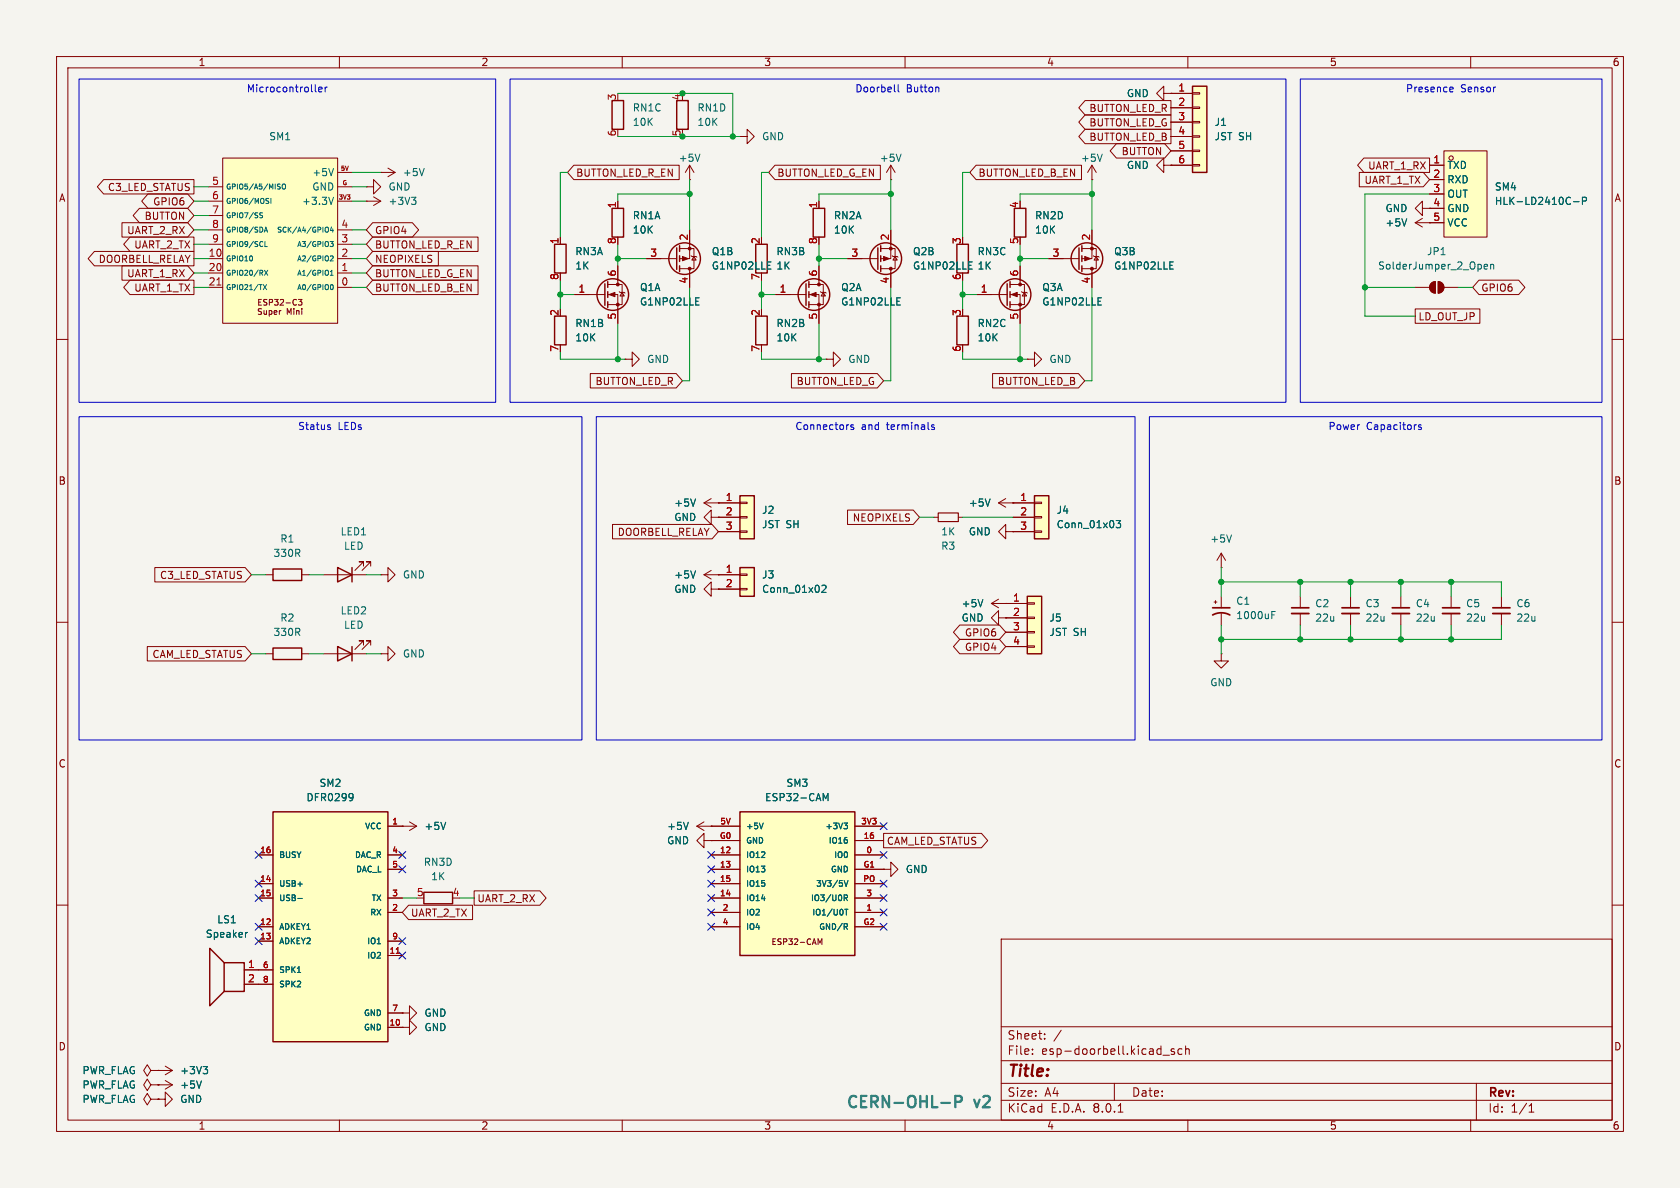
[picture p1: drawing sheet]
<svg xmlns="http://www.w3.org/2000/svg" width="297mm" height="210mm" viewBox="0 0 297 210" stroke-linecap="round" stroke-linejoin="round" font-family="sans-serif">
<path d="M0 0h297v210h-297z" fill="#f5f4ef" stroke="#f5f4ef" stroke-width=".18"/>
<g fill="none" stroke="#840000" stroke-width=".18">
<path d="M10 10h277v190h-277zM12 12h273v186h-273zM60 10v2M110 10v2M160 10v2M210 10v2M260 10v2M109.2 35.6v1.2M121.9 31.8h.1M121.9 29.2l-.7 1.3M121.9 29.2v2.6M121.9 29.2l.8 1.3"/>
<path d="M144.8 35.6v1.2M10 60h2M137.2 52.1h5.3M143 52.1h1.8v5.1M143 50.3h2.5v3.5h-2.5M144.8 47v3.3M145 51.6l.2 .1h.7l.1 .1M145.5 51.7l.4 .6h-.7zM149.9 45.7h5.3M155.7 43.9h2.5v3.6h-2.5M157.5 40.6v5.1h-1.8M157.5 47.5v3.3"/>
<path d="M157.7 45.2l.2 .1h.7l.1 .2M158.2 45.3l.4 .7h-.7zM285 60h2M146 63.5h1.3v-1.3l1.3 1.3-1.3 1.3v-1.3M146 63.5h.1M125.7 91.4v-1.2l-1.2 1.2 1.2 1.3v-1.3h1.3M127 91.4h.1M10 110h2M47 115.6h1.3M47 101.6h1.3M53.3 115.6h1.3M53.3 101.6h1.3"/>
<path d="M57.1 115.6h7.7M57.1 101.6h7.7M64.3 114v-.7h-.8h.8l-1.6 1.5M64.3 100.1v-.8h-.8h.8l-1.6 1.5M65.5 114v-.7h-.7h.7l-1.5 1.5M65.5 100.1v-.8h-.7h.7l-1.5 1.5M67.3 115.6h1.3v-1.3l1.2 1.3-1.2 1.2v-1.2M67.3 115.6h.1M67.3 101.6h1.3v-1.3l1.2 1.3-1.2 1.3v-1.3M67.3 101.6h.1M238.8 105.4v2M238.8 108.5v2"/>
<path d="M247.6 105.4v2M247.6 108.5v2M256.5 105.4v2M256.5 108.5v2M265.4 105.4v2M265.4 108.5v2M285 110h2M10 160h2M71.1 146.1h.1M71.1 146.1h2.6M72.4 145.3l1.3 .8M73.7 146.1l-1.3 .7"/>
<path d="M123.2 146.1h2.5M123.2 146.1l1.3 .7M124.5 148.6v-1.3l-1.3 1.3 1.3 1.3v-1.3h1.2M124.5 145.3l-1.3 .8M125.7 146.1h.1M125.7 148.6h.1M285 160h2M43.2 171.5h2.5M43.2 174h2.5M71.1 179.1h1.3v-1.3l1.3 1.3-1.3 1.2v-1.2M71.1 179.1h.1M177 166h108v32h-108z"/>
<path d="M26.7 191.8l-.7-1-.6 1 .6 1 .7-1h1.2M26.7 189.2l-.7-1-.6 1 .6 1 .7-1h1.2M26.7 194.3l-.7-1-.6 1 .6 1 .7-1h1.2M27.9 194.3h1.3v-1.3l1.3 1.3-1.3 1.3v-1.3M27.9 194.3h.1M27.9 191.8h.1M27.9 189.2h.1M27.9 189.2h2.6M29.2 188.5l1.3 .7M30.5 189.2l-1.3 .8M60 198v2M71.1 181.6h1.3v-1.3l1.3 1.3-1.3 1.3v-1.3"/>
<path d="M71.1 181.6h.1M110 198v2M160 198v2M177 194.5h108M177 191.5h108M177 187.5h108M177 181.5h108M182.5 186.3v.1M182.5 185.5v.1M184.7 183.6v.1M184.7 182.8v.1M187.6 182.1l-1.3 2"/>
<path d="M197 191.5v3M197.7 196.6h.8M205.6 186.5h1.1M207.6 185.5l-.4-.1-.2 .2 .1 .2 .5 .2v.3h-.6M209 185.5l-.5-.1-.3 .3v.4l.2 .2h.6M209.6 185.5l.2-.1 .4 .1v.9M209.6 184.9v1.5M210 198v2M260 198v2M261 191.5v6.5M270.3 196.6h.9M270.3 195.5l.4-.4v1.5"/>
</g>
<g fill="none" stroke="#840000" stroke-width=".25">
<path d="M108.2 17.8h2v5.1h-2zM119.6 17.8h2.1v5.1h-2.1zM108.2 36.8h2v5.1h-2zM143.8 36.8h2v5.1h-2zM142.5 50.2v3.8M143 49.8v1M143 51.6v1M143 53.3v1.1M155.2 43.8v3.8M155.7 43.4v1.1M155.7 45.2v1M155.7 47v1"/>
<path d="M169.2 55.9h2v5.1h-2zM169.2 43.2h2v5.1h-2zM48.3 114.6h5v2h-5zM48.3 100.6h5v2h-5zM59.7 114.3l2.5 1.3-2.5 1.2zM59.7 100.3l2.5 1.3-2.5 1.3zM62.2 100.3v2.6M62.2 114.3v2.5M74.9 157.7h5.1v2.1h-5.1zM39.6 170.2h3.6v5.1h-3.6zM39.6 170.2l-2.5-2.6v10.2l2.5-2.5"/>
<circle cx="143.9" cy="52.1" r="2.79"/>
<circle cx="156.6" cy="45.7" r="2.79"/>
</g>
<path d="M123.7 27.2l-.4 1.3M158.6 53.9h.6M158.6 52.6h.6M171.3 47.6h.6M171.3 46.3h.6M78.8 145.4l-.4 1.2M121.7 145.4l-.4 1.2M43.8 164.8l-.3 .2M35.9 188.5h.8l-.4 .5M36.5 189l.2 .3v.3l-.2 .2" fill="none" stroke="#006464" stroke-width=".18"/>
<g fill="#840000" stroke="#840000" stroke-width=".18">
<path d="M143.3 52.1l1-.4v.8z"/>
<path d="M156.2 45.3l1 .4-1 .4z"/>
<circle cx="144.8" cy="53.8" r=".25"/>
<circle cx="144.8" cy="50.3" r=".25"/>
<circle cx="157.5" cy="43.9" r=".25"/>
<circle cx="157.5" cy="47.5" r=".25"/>
</g>
<path d="M237.2 108.5h3.1M246.1 108.5h3.1M255 108.5h3.1M263.9 108.5h3.1" fill="none" stroke="#840000" stroke-width=".33"/>
<path d="M237.2 107.4h3.1M246.1 107.4h3.1M255 107.4h3.1M263.9 107.4h3.1" fill="none" stroke="#840000" stroke-width=".3"/>
<path d="M130.8 143.5h20.3v25.4h-20.3z" fill="#ffffc2"/>
<path d="M130.8 143.5h20.3v25.4h-20.3z" fill="none" stroke="#840000" stroke-width=".25"/>
<g fill="none" stroke="#840000" stroke-width=".18">
<path d="M165.1 91.4h.8M169.4 91.4h.8M175.3 106.7l1.2 .7M175.3 106.7h2.5M176.5 109.2v-1.2l-1.2 1.2 1.2 1.3v-1.3h1.3M176.5 105.9l-1.2 .8M177.8 109.2h.1M177.8 106.7h.1M125.7 151.1h5.1M125.7 153.7h5.1M125.7 158.8h5.1M125.7 156.2h5.1"/>
<path d="M125.7 148.6h5.1M125.7 146.1h5.1M151.1 151.1h5.1M151.1 153.7h5.1M151.1 158.8h5.1M151.1 156.2h5.1M151.1 148.6h5.1M151.1 146.1h5.1M125.7 161.3h5.1M125.7 163.8h5.1M144.6 166l.4 .7 .3-.7v1M151.1 161.3h5.1"/>
<path d="M151.1 163.8h5.1"/>
</g>
<path d="M173.8 106l-.5 1.3M134.9 145.5l-.3 1M145.5 140.3l.5 .9 .4-.9v1.2M149.2 145.5h.6l-.3 .4 .3 .1v.3l-.2 .2h-.3M149.2 155.7l.4 1 .3-1M149.2 158.7h.5l.1-.4-.6-.1v1M149.5 158.7l.3 .5M149.3 160.7h.6M149.5 163.8l.3 .5M149.6 160.7v1.1M149.6 163.3l.2 .2-.2 .3" fill="none" stroke="#006464" stroke-width=".18"/>
<path d="M165.9 90.7h3.5v1.5h-3.5z" fill="none" stroke="#840000" stroke-width=".2"/>
<path d="M181.6 105.4h2.5v10.2h-2.5z" fill="#ffffc2"/>
<path d="M177.8 106.7h3.8M177.8 109.2h3.8M177.8 111.8h3.8M177.8 114.3h3.8M181.6 114.2h1.3v.2h-1.3zM181.6 111.6h1.3v.3h-1.3zM181.6 109.1h1.3v.2h-1.3zM181.6 106.6h1.3v.2h-1.3z" fill="none" stroke="#840000" stroke-width=".18"/>
<path d="M181.6 105.4h2.5v10.2h-2.5z" fill="none" stroke="#840000" stroke-width=".25"/>
<path d="M182.9 87.6h2.5v7.7h-2.5z" fill="#ffffc2"/>
<path d="M176.5 88.9h6.4M176.5 88.9l1.3 .8M177.8 88.1l-1.3 .8M179.1 88.9h.1M179.1 91.4h3.8M179.1 94h3.8M182.9 93.9h1.2v.2h-1.2zM182.9 91.3h1.2v.3h-1.2zM182.9 88.8h1.2v.2h-1.2z" fill="none" stroke="#840000" stroke-width=".18"/>
<path d="M182.9 87.6h2.5v7.7h-2.5z" fill="none" stroke="#840000" stroke-width=".25"/>
<path d="M175 88.2l-.4 1.3M197.3 92h.8l-.4 .5 .3 .1v.6l-.1 .1-.6-.1" fill="none" stroke="#006464" stroke-width=".18"/>
<path d="M130.8 100.3h2.5v5.1h-2.5z" fill="#ffffc2"/>
<path d="M127 101.6h3.8M127 104.1h3.8M130.8 104h1.3v.3h-1.3zM130.8 101.5h1.3v.2h-1.3z" fill="none" stroke="#840000" stroke-width=".18"/>
<path d="M130.8 100.3h2.5v5.1h-2.5z" fill="none" stroke="#840000" stroke-width=".25"/>
<path d="M145.3 103.6l.5-.2 .2 .4-.7 .9h.7" fill="none" stroke="#006464" stroke-width=".18"/>
<path d="M130.8 87.6h2.5v7.7h-2.5z" fill="#ffffc2"/>
<g fill="none" stroke="#840000" stroke-width=".18">
<path d="M130.8 24.1h1.3v-1.2l1.2 1.2-1.2 1.3v-1.3M130.8 24.1h.1M157.5 31.8h.1M157.5 29.2l-.8 1.3M157.5 29.2v2.6M157.5 29.2l.7 1.3M99.1 41.9v1.3M101.6 52.1h5.3M107.4 52.1h1.8v5.1M107.4 50.3h2.6v3.5h-2.6M109.2 47v3.3M109.5 51.6l.1 .1h.8l.1 .1"/>
<path d="M110 51.7l.4 .6h-.8zM114.3 45.7h5.3M120.1 43.9h2.6v3.6h-2.6M121.9 40.6v5.1h-1.8M121.9 47.5v3.3M122.2 45.2l.1 .1h.8l.1 .2M122.7 45.3l.4 .7h-.8zM110.5 63.5h1.3v-1.3l1.2 1.3-1.2 1.3v-1.3M110.5 63.5h.1M124.5 88.9h6.3M124.5 88.9l1.2 .8M125.7 88.1l-1.2 .8"/>
<path d="M127 88.9h.1M127 91.4h3.8M127 94h3.8M130.8 93.9h1.3v.2h-1.3zM130.8 91.3h1.3v.3h-1.3zM130.8 88.8h1.3v.2h-1.3zM177.8 94v-1.3l-1.3 1.3 1.3 1.3v-1.3h1.3M179.1 94h.1M124.5 101.6l1.2 .8M124.5 101.6h2.5M125.7 104.1v-1.2l-1.2 1.2 1.2 1.3v-1.3h1.3M125.7 100.8l-1.2 .8"/>
<path d="M127 101.6h.1M127 104.1h.1M156.2 153.7h1.3v-1.3l1.2 1.3-1.2 1.2v-1.2M156.2 153.7h.1M27.9 191.8h.1M27.9 191.8h2.6M29.2 191l1.3 .8M30.5 191.8l-1.3 .7"/>
</g>
<g fill="none" stroke="#840000" stroke-width=".25">
<path d="M98 55.9h2.1v5.1h-2.1zM98 43.2h2.1v5.1h-2.1zM106.9 50.2v3.8M107.4 49.8v1M107.4 51.6v1M107.4 53.3v1.1M119.6 43.8v3.8M120.1 43.4v1.1M120.1 45.2v1M120.1 47v1M133.6 55.9h2v5.1h-2zM133.6 43.2h2v5.1h-2z"/>
<path d="M130.8 87.6h2.5v7.7h-2.5z"/>
<circle cx="108.3" cy="52.1" r="2.79"/>
<circle cx="121" cy="45.7" r="2.79"/>
</g>
<path d="M159.3 27.2l-.4 1.3M123 53.9h.6M123 52.6h.6M135.7 47.6h.6M135.7 46.3h.6M123 88.2l-.5 1.3M123 100.9l-.5 1.3M35.6 191.1l-.4 1.2" fill="none" stroke="#006464" stroke-width=".18"/>
<g fill="#840000" stroke="#840000" stroke-width=".18">
<path d="M107.7 52.1l1-.4v.8z"/>
<path d="M120.6 45.3l1.1 .4-1.1 .4z"/>
<circle cx="109.2" cy="53.8" r=".25"/>
<circle cx="109.2" cy="50.3" r=".25"/>
<circle cx="121.9" cy="43.9" r=".25"/>
<circle cx="121.9" cy="47.5" r=".25"/>
</g>
<path d="M48.3 143.5h20.3v40.7h-20.3z" fill="#ffffc2"/>
<g fill="none" stroke="#840000" stroke-width=".25">
<path d="M179.3 36.8h2.1v5.1h-2.1zM178.1 50.2v3.8M178.6 49.8v1M178.6 51.6v1M178.6 53.3v1.1M48.3 143.5h20.3v40.7h-20.3z"/>
<circle cx="179.5" cy="52.1" r="2.79"/>
</g>
<g fill="none" stroke="#840000" stroke-width=".18">
<path d="M172.7 52.1h5.4M178.6 52.1h1.7v5.1M178.6 50.3h2.5v3.5h-2.5M180.3 47v3.3M180.6 51.6l.1 .1h.8l.1 .1M181.1 51.7l.4 .6h-.8zM45.7 156.2h2.6M45.7 158.8h2.6M45.7 151.1h2.6M68.6 146.1h2.5M68.6 158.8h2.5M68.6 151.1h2.5"/>
<path d="M68.6 153.7h2.5M45.7 163.8h2.6M45.7 166.4h2.6M45.7 171.5h2.6M45.7 174h2.6M68.6 168.9h2.5M68.6 166.4h2.5M68.6 161.3h2.5M68.6 179.1h2.5M68.6 181.6h2.5"/>
</g>
<path d="M70 168.5h.6" fill="none" stroke="#a90000" stroke-width=".18"/>
<path d="M194.1 53.9h.6M194.1 52.6h.6M52.7 158.8h.7M62.2 140.3l.2 .1a1.03 1.03 0 0 1-.2 1.1M62.4 140.8l-.2 .3M52.6 171.9h.5" fill="none" stroke="#006464" stroke-width=".18"/>
<g fill="#840000" stroke="#840000" stroke-width=".18">
<path d="M178.8 52.1l1-.4v.8z"/>
<circle cx="180.3" cy="53.8" r=".25"/>
<circle cx="180.3" cy="50.3" r=".25"/>
</g>
<path d="M255.3 26.7h7.6v15.2h-7.6z" fill="#ffffc2"/>
<g fill="none" stroke="#840000" stroke-width=".18">
<path d="M205.7 16.5v-1.3l-1.2 1.3 1.2 1.3v-1.3h1.3M207 16.5h.1M205.7 29.2v-1.3l-1.2 1.3 1.2 1.3v-1.3h1.3M207 29.2h.1M252.7 29.2h2.6M252.7 31.8h2.6M252.7 34.3h2.6M252.7 36.8h2.6M252.7 39.4h2.6M255.3 26.7h7.6v15.2h-7.6zM215.9 97.8l-.8 1.3M215.9 97.8v2.5"/>
<path d="M215.9 97.8l.8 1.3M214.6 106.4h.5M214.9 106.2v.5M215.9 115.6v1.2h1.3l-1.3 1.3-1.3-1.3h1.3M215.9 115.6h.1M215.9 100.3h.1M215.9 105.4v2M215.9 108.5v2M229.9 105.4v2M229.9 108.5v2"/>
<circle cx="256.5" cy="27.9" r=".38"/>
</g>
<path d="M278.2 35.7h.9M279.8 35.5h.6l.1-.2-.1-.3-.6-.1v1.2M217.7 94.6l-.4 1.2M224.8 108.7h.5M224.8 108.1h.6" fill="none" stroke="#006464" stroke-width=".18"/>
<path d="M228.3 108.5h3.1" fill="none" stroke="#840000" stroke-width=".33"/>
<path d="M214.4 108.7a3.2 3.2 0 0 1 3 0M214.4 107.4h3M228.3 107.4h3.1" fill="none" stroke="#840000" stroke-width=".3"/>
<path d="M210.8 15.2h2.6v15.3h-2.6z" fill="#ffffc2"/>
<g fill="none" stroke="#840000" stroke-width=".18">
<path d="M207 16.5h3.8M207 19.1h3.8M210.8 18.9h1.3v.3h-1.3zM210.8 16.4h1.3v.2h-1.3zM64.8 35.6h.1M64.8 33h1.2v-1.2l1.3 1.2-1.3 1.3v-1.3M64.8 33h.1M64.8 35.6h2.5M66 34.8l1.3 .8M67.3 30.5h.1M67.3 35.6l-1.3 .7M67.3 30.5h2.5"/>
<path d="M68.6 29.7l1.2 .8M69.8 30.5l-1.2 .7M193 31.8h.1M193 29.2v2.6M193 29.2l-.7 1.3M193 29.2l.8 1.3M207 21.6h3.8M207 24.1h3.8M207 26.7h3.8M207 29.2h3.8M210.8 29.1h1.3v.2h-1.3zM210.8 26.5h1.3v.3h-1.3z"/>
<path d="M210.8 24h1.3v.3h-1.3zM210.8 21.5h1.3v.2h-1.3zM250.2 39.4l1.3 .7M250.2 39.4h2.5M251.5 36.8v-1.2l-1.3 1.2 1.3 1.3v-1.3h1.2M251.5 38.6l-1.3 .8M252.7 39.4h.1M185.4 45.7h5.4M191.3 43.9h2.5v3.6h-2.5M193 40.6v5.1h-1.7M193 47.5v3.3M193.3 45.2l.1 .1h.8l.1 .2"/>
<path d="M193.8 45.3l.4 .7h-.8zM250.2 50.8h2.5M253 50.1l.7-.3v2a1.02 1.02 0 0 1-.9-.6 1.02 1.02 0 0 1 .2-1.1zM254.3 49.8a1.02 1.02 0 0 1 1 1 1.02 1.02 0 0 1-1 1zM255.3 50.8h2.5M181.6 63.5h1.3v-1.3l1.2 1.3-1.2 1.3v-1.3M181.6 63.5h.1"/>
</g>
<g fill="none" stroke="#840000" stroke-width=".25">
<path d="M210.8 15.2h2.6v15.3h-2.6zM190.8 43.8v3.8M191.3 43.4v1.1M191.3 45.2v1M191.3 47v1"/>
<circle cx="192.2" cy="45.7" r="2.79"/>
</g>
<path d="M72.7 34.9h.8l-.4 .5M73.3 35.4l.2 .2v.3l-.2 .2M75 29.8l-.4 1.3M194.9 27.2l-.5 1.3M248.7 38.7l-.4 1.2M206.8 47.6h.6M206.8 46.3h.6M262.4 47.1l.6-.1-.1-.2-.3-.1-.2 .2v.6h.5M263.5 46.8l.2-.1 .3 .1 .1 .8M263.5 46.7v.9" fill="none" stroke="#006464" stroke-width=".18"/>
<g fill="#840000" stroke="#840000" stroke-width=".18">
<path d="M253 50.1l.7-.3v2a1.02 1.02 0 0 1-.9-.6 1.02 1.02 0 0 1 .2-1.1z"/>
<path d="M254.3 49.8a1.02 1.02 0 0 1 1 1 1.02 1.02 0 0 1-1 1z"/>
<path d="M191.8 45.3l1 .4-1 .4z"/>
<circle cx="193" cy="43.9" r=".25"/>
<circle cx="193" cy="47.5" r=".25"/>
</g>
<path d="M39.4 27.9h20.3v29.3h-20.3z" fill="#ffffc2"/>
<g fill="none" stroke="#840000" stroke-width=".18">
<path d="M191.8 17.8h15.2v2.5h-15.2l-1.1-1.2zM207 16.5h.1M207 16.5h3.8M207 19.1h3.8M18.3 31.7h16v2.6h-16l-1.1-1.3zM21.6 39.4h11.6l1.1 1.2-1.1 1.3h-11.6zM24.6 36.8h8.6l1.1 1.3-1.1 1.3h-8.6l-1.1-1.3zM26.2 34.3h7l1.1 1.3-1.1 1.2h-7l-1.2-1.2zM36.8 35.6h2.6M36.8 33h2.6M36.8 38.1h2.6M39.4 27.9h20.3v29.3h-20.3z"/>
<path d="M59.7 35.6h2.5M59.7 33h2.5M59.7 30.5h2.5M65.9 39.4h7l1.1 1.2-1.1 1.3h-7l-1.1-1.3zM101.4 29.2h18.7v2.6h-18.7l-1.1-1.3zM109.2 35.6v1.2M137 29.2h18.6v2.6h-18.6l-1.1-1.3zM144.8 35.6v1.2M172.6 29.2h18.6v2.6h-18.6l-1.2-1.3zM191.8 20.3h15.2v2.6h-15.2l-1.1-1.3zM191.8 22.9h15.2v2.5h-15.2l-1.1-1.3zM197.4 25.4h8.5l1.1 1.3-1.1 1.2h-8.5l-1.1-1.2z"/>
<path d="M207 29.2h.1M207 29.2h3.8M207 21.6h3.8M207 24.1h3.8M207 26.7h3.8M240.3 30.5h11.3l1.1 1.3-1.1 1.2h-11.3zM241.1 27.9h11.6v2.6h-11.6l-1.1-1.3zM252.7 39.4h.1M252.7 29.2h2.6M252.7 31.8h2.6M252.7 34.3h2.6M252.7 36.8h2.6"/>
<path d="M252.7 39.4h2.6M16.7 44.4h17.6v2.6h-17.6l-1.1-1.3zM21.6 47h11.6l1.1 1.3-1.1 1.2h-11.6zM23 49.5h11.3v2.6h-11.3l-1.1-1.3zM23 41.9h11.3v2.6h-11.3l-1.1-1.3zM36.8 50.8h2.6M36.8 48.3h2.6M36.8 45.7h2.6M36.8 43.2h2.6M36.8 40.6h2.6M49.6 54.9h.1M52.7 52.9h.7l-.4 .4 .3 .1v.4l-.1 .1-.5-.1"/>
<path d="M59.7 50.8h2.5M59.7 48.3h2.5M59.7 45.7h2.5M59.7 43.2h2.5M59.7 40.6h2.5M65.9 44.4h11.6v2.6h-11.6l-1.1-1.3zM65.9 41.9h18.6v2.6h-18.6l-1.1-1.3zM65.9 47h18.6v2.5h-18.6l-1.1-1.2zM65.9 49.5h18.6v2.6h-18.6l-1.1-1.3zM99.1 41.9v1.3M101.6 52.1h2.5M109.2 47v2.5"/>
<path d="M109.2 54.6v2.6M114.3 45.7h2.5M121.9 40.6v2.6M121.9 48.3v2.5M137.2 52.1h2.5M144.8 47v2.5M144.8 54.6v2.6M149.9 45.7h2.5M157.5 40.6v2.6M157.5 48.3v2.5M172.7 52.1h2.6M180.3 47v2.5"/>
<path d="M180.3 54.6v2.6M185.4 45.7h2.6M193 40.6v2.6M193 48.3v2.5M250.2 54.6h11.4v2.6h-11.4zM261.5 49.5h7l1.1 1.3-1.1 1.3h-7l-1.2-1.3zM104.4 66h15.1l1.1 1.3-1.1 1.3h-15.1zM139.9 66h15.2l1.1 1.3-1.1 1.3h-15.2zM175.5 66h15.2l1.1 1.3-1.1 1.3h-15.2zM108.3 92.7h17.6l1.1 1.3-1.1 1.3h-17.6zM127 91.4h.1M127 88.9h.1"/>
<path d="M127 88.9h3.8M127 91.4h3.8M127 94h3.8M149.8 90.2h11.6l1.2 1.2-1.2 1.3h-11.6zM179.1 94h.1M179.1 88.9h.1M179.1 88.9h3.8M179.1 91.4h3.8M179.1 94h3.8M26 114.3h17.3l1.1 1.3-1.1 1.2h-17.3zM27.4 100.3h15.9l1.1 1.3-1.1 1.3h-15.9zM127 104.1h.1"/>
<path d="M127 101.6h.1M127 101.6h3.8M127 104.1h3.8M169.7 110.5h7l1.1 1.3-1.1 1.2h-7l-1.1-1.2zM169.7 113h7l1.1 1.3-1.1 1.3h-7l-1.1-1.3zM177.8 106.7h.1M177.8 109.2h.1M177.8 106.7h3.8M177.8 109.2h3.8M177.8 111.8h3.8M177.8 114.3h3.8M45.7 151.1h2.6"/>
<path d="M45.7 158.8h2.6M45.7 156.2h2.6M68.6 151.1h2.5M68.6 153.7h2.5M68.6 158.8h2.5M68.6 146.1h2.5M71.1 146.1h.1M83.8 157.5h11.6l1.1 1.3-1.1 1.2h-11.6zM125.7 148.6h.1M125.7 146.1h.1M125.7 151.1h5.1M125.7 153.7h5.1"/>
<path d="M125.7 158.8h5.1M125.7 156.2h5.1M125.7 148.6h5.1M125.7 146.1h5.1M151.1 151.1h5.1M151.1 153.7h5.1M151.1 158.8h5.1M151.1 156.2h5.1M151.1 148.6h5.1M151.1 146.1h5.1M156.2 147.3h17.3l1.1 1.3-1.1 1.3h-17.3zM156.2 153.7h.1"/>
<path d="M43.2 171.5h5.1M43.2 174h5.1M45.7 163.8h2.6M45.7 166.4h2.6M68.6 161.3h2.5M68.6 168.9h2.5M68.6 166.4h2.5M68.6 179.1h2.5M71.1 179.1h.1M72.2 160h11.3v2.6h-11.3l-1.1-1.3zM125.7 161.3h5.1M125.7 163.8h5.1"/>
<path d="M151.1 161.3h5.1M151.1 163.8h5.1M27.9 194.3h.1M27.9 191.8h.1M27.9 189.2h.1M68.6 181.6h2.5M71.1 181.6h.1"/>
</g>
<g fill="none" stroke="#006464" stroke-width=".18">
<path d="M46 38l.4 .2-.1 .3h-.3M46 37.7h.4M47.4 35.1h.1M47.5 35.6v.3M47.9 35.1v.9M49.2 32.5l.3 .1M49.4 33l.1 .2-.1 .2M50 32.6l.3-.1 .1 .2 .1 .4-.2 .3-.4-.1v-.5zM59 34.9l-.5 1.2M59 29.8l-.5 1.3M248.7 38.7l-.4 1.2M278.2 35.7h.9"/>
<path d="M279.8 35.5h.6l.1-.2-.1-.3-.6-.1v1.2M46.5 50.3l.6 .9M46.7 41l.3-.8 .3 .8M46.8 47.8l.5 .9M46.8 40.8h.4M46.8 42.7v.9h.5M47.1 50.3l-.6 .9M47.3 47.8l-.5 .9M57.7 40.2h.2l.2 .3-.1 .4-.3 .1M58.4 42.7h.5l-.3 .3 .3 .1v.4h-.5M58.4 50.7l.2-.4a.43 .43 0 0 1 .3 .5 .43 .43 0 0 1-.4 .4l-.1-.3M58.4 45.3l.3-.1 .2 .3-.5 .6h.5"/>
<path d="M58.4 48.7h.5M58.4 48l.3-.2v.9M58.6 40.1l-.2 .6h.6M58.8 40.5v.5M123 53.9h.6M123 52.6h.6M135.7 47.6h.6M135.7 46.3h.6M158.6 53.9h.6M158.6 52.6h.6M171.3 47.6h.6M171.3 46.3h.6"/>
<path d="M194.1 53.9h.6M194.1 52.6h.6M206.8 47.6h.6M206.8 46.3h.6M123 88.2l-.5 1.3M175 88.2l-.4 1.3M197.3 92h.8l-.4 .5 .3 .1v.6l-.1 .1-.6-.1M123 100.9l-.5 1.3M145.3 103.6l.5-.2 .2 .4-.7 .9h.7M173.8 106l-.5 1.3M52.7 158.8h.7M62.2 140.3l.2 .1a1.03 1.03 0 0 1-.2 1.1"/>
<path d="M62.4 140.8l-.2 .3M78.8 145.4l-.4 1.2M121.7 145.4l-.4 1.2M134.9 145.5l-.3 1M145.5 140.3l.5 .9 .4-.9v1.2M149.2 145.5h.6l-.3 .4 .3 .1v.3l-.2 .2h-.3M149.2 155.7l.4 1 .3-1M149.2 158.7h.5l.1-.4-.6-.1v1M149.5 158.7l.3 .5M43.8 164.8l-.3 .2M52.6 171.9h.5M149.3 160.7h.6"/>
<path d="M149.5 163.8l.3 .5M149.6 160.7v1.1M149.6 163.3l.2 .2-.2 .3M35.6 191.1l-.4 1.2M35.9 188.5h.8l-.4 .5M36.5 189l.2 .3v.3l-.2 .2"/>
</g>
<path d="M38.3 50.4h.8M70 168.5h.6" fill="none" stroke="#a90000" stroke-width=".18"/>
<path d="M166.4 195h1.5M168.9 194.8h.8a.54 .54 0 0 0 .4-.5 .54 .54 0 0 0-.4-.6h-.8v2" fill="none" stroke="#0099b0" stroke-width=".4"/>
<g fill="none" stroke="#0000c2" stroke-width=".18">
<path d="M14 14h73.6v57.1h-73.6zM55.7 16.1l.2 .1M56.3 15.8l.6-.1v-.2l-.4-.1-.2 .2 .1 .6h.5M57.5 15.4v.8M57.8 15.4l-.3 .2M90.2 14h137.1v57.1h-137.1zM158.2 16.2h.1M158.8 15v1.1l.2 .1M165.8 15.4l.2 .2v.6M229.9 14h53.3v57.1h-53.3zM256.4 16.2h.4M256.4 15.5l.3-.1 .2 .3-.6 .1"/>
<path d="M14 73.7h88.9v57.1h-88.9zM58.1 75.5l.3 .1 .1 .2-.2 .1h-.3M58.1 75.1h.3M105.4 73.7h95.3v57.1h-95.3zM150.9 75.1h-.3l-.2 .2 .1 .2 .4 .1v.3h-.5M165.2 75.1h-.3l-.2 .2v.2l.5 .1v.3h-.5M203.2 73.7h80v57.1h-80zM251.2 75.1h-.3l-.1 .2v.2l.4 .1v.3h-.4"/>
</g>
<g fill="none" stroke="#009600" stroke-width=".18">
<path d="M109.2 16.5h20.3v7.6M34.3 35.6h2.5M34.3 33h2.5M34.3 38.1h2.5M62.2 30.5h5.1M62.2 35.6h2.6M62.2 33h2.6M100.3 30.5h-1.2v11.4M109.2 24.1h21.6M121.9 31.8v8.8M121.9 34.3h-12.7v1.3M135.9 30.5h-1.3v11.4"/>
<path d="M157.5 34.3h-12.7v1.3M157.5 31.8v8.8M171.4 30.5h-1.2v11.4M193 34.3h-12.7v1.3M193 31.8v8.8M252.7 34.3h-11.4v21.6h8.9M34.3 40.6h2.5M34.3 43.2h2.5M34.3 48.3h2.5M34.3 45.7h2.5M34.3 50.8h2.5M62.2 40.6h2.6"/>
<path d="M62.2 43.2h2.6M62.2 48.3h2.6M62.2 45.7h2.6M62.2 50.8h2.6M99.1 52.1h2.5M99.1 49.5v5.1M109.2 43.2v3.8M109.2 57.2v6.3M109.2 45.7h5.1M121.9 50.8v16.5h-1.3M134.6 52.1h2.6M134.6 49.5v5.1"/>
<path d="M144.8 45.7h5.1M144.8 43.2v3.8M144.8 57.2v6.3M157.5 50.8v16.5h-1.3M170.2 52.1h2.5M170.2 49.5v5.1M180.3 45.7h5.1M180.3 43.2v3.8M180.3 57.2v6.3M193 50.8v16.5h-1.2M241.3 50.8h8.9M257.8 50.8h2.5"/>
<path d="M99.1 62.2v1.3h11.4M134.6 62.2v1.3h11.4M170.2 62.2v1.3h11.4M162.6 91.4h2.5M170.2 91.4h8.9M44.4 101.6h2.6M44.4 115.6h2.6M54.6 101.6h2.5M54.6 115.6h2.5M64.8 101.6h2.5M64.8 115.6h2.5M215.9 102.9h49.5v2.5"/>
<path d="M215.9 100.3v5.1M215.9 110.5v5.1M229.9 102.9v2.5M229.9 110.5v2.5M238.8 102.9v2.5M238.8 110.5v2.5M247.6 102.9v2.5M247.6 110.5v2.5M256.5 102.9v2.5M256.5 110.5v2.5M265.4 110.5v2.5h-49.5M71.1 158.8h2.6"/>
<path d="M81.3 158.8h2.5"/>
</g>
<g fill="none" stroke="#000084" stroke-width=".18">
<path d="M45.1 150.5l1.2 1.2M45.1 155.6l1.2 1.2M45.1 158.1l1.2 1.3M46.3 150.5l-1.2 1.2M46.3 155.6l-1.2 1.2M46.3 158.1l-1.2 1.3M70.5 150.5l1.2 1.2M70.5 153.1l1.2 1.2M71.7 150.5l-1.2 1.2M71.7 153.1l-1.2 1.2M125.1 150.5l1.2 1.2M125.1 158.1l1.2 1.3"/>
<path d="M125.1 155.6l1.2 1.2M125.1 153.1l1.2 1.2M126.3 150.5l-1.2 1.2M126.3 158.1l-1.2 1.3M126.3 155.6l-1.2 1.2M126.3 153.1l-1.2 1.2M155.6 150.5l1.2 1.2M155.6 155.6l1.2 1.2M155.6 158.1l1.2 1.3M155.6 145.4l1.2 1.3M156.8 150.5l-1.2 1.2M156.8 155.6l-1.2 1.2"/>
<path d="M156.8 158.1l-1.2 1.3M156.8 145.4l-1.2 1.3M45.1 165.8l1.2 1.2M45.1 163.2l1.2 1.2M46.3 165.8l-1.2 1.2M46.3 163.2l-1.2 1.2M70.5 165.8l1.2 1.2M70.5 168.3l1.2 1.2M71.7 165.8l-1.2 1.2M71.7 168.3l-1.2 1.2M125.1 163.2l1.2 1.2M125.1 160.7l1.2 1.2"/>
<path d="M126.3 163.2l-1.2 1.2M126.3 160.7l-1.2 1.2M155.6 160.7l1.2 1.2M155.6 163.2l1.2 1.2M156.8 160.7l-1.2 1.2M156.8 163.2l-1.2 1.2"/>
</g>
<g fill="#009600" stroke="#009600" stroke-width=".18">
<circle cx="180.3" cy="63.5" r=".46"/>
<circle cx="247.6" cy="102.9" r=".46"/>
<circle cx="238.8" cy="102.9" r=".46"/>
<circle cx="241.3" cy="50.8" r=".46"/>
<circle cx="193" cy="34.3" r=".46"/>
<circle cx="180.3" cy="45.7" r=".46"/>
<circle cx="229.9" cy="113" r=".46"/>
<circle cx="229.9" cy="102.9" r=".46"/>
<circle cx="215.9" cy="113" r=".46"/>
<circle cx="215.9" cy="102.9" r=".46"/>
<circle cx="256.5" cy="113" r=".46"/>
<circle cx="256.5" cy="102.9" r=".46"/>
<circle cx="238.8" cy="113" r=".46"/>
<circle cx="247.6" cy="113" r=".46"/>
<circle cx="170.2" cy="52.1" r=".46"/>
<circle cx="144.8" cy="45.7" r=".46"/>
<circle cx="157.5" cy="34.3" r=".46"/>
<circle cx="144.8" cy="63.5" r=".46"/>
<circle cx="121.9" cy="34.3" r=".46"/>
<circle cx="129.5" cy="24.1" r=".46"/>
<circle cx="120.6" cy="16.5" r=".46"/>
<circle cx="120.6" cy="24.1" r=".46"/>
<circle cx="109.2" cy="45.7" r=".46"/>
<circle cx="99.1" cy="52.1" r=".46"/>
<circle cx="109.2" cy="63.5" r=".46"/>
<circle cx="134.6" cy="52.1" r=".46"/>
</g>
<text font-size="2.8" fill="#840000" x="178" y="190.9">Title:</text>
<g font-size="2.8" fill="#0099b0">
<text x="149.4" y="196.4">CERN-OHL-P</text>
<text x="172.3" y="196.4">v2</text>
</g>
<g font-size="2.1" fill="#840000">
<text x="178" y="184">Sheet:</text>
<text x="178" y="186.7">File:</text>
<text x="184.1" y="186.7">esp-doorbell.kicad_sch</text>
<text x="178" y="196.9">KiCad</text>
<text x="178" y="194.1">Size:</text>
<text x="184.7" y="194.1">A4</text>
<text x="185.7" y="196.9">E.D.A.</text>
<text x="193.3" y="196.9">8.0.1</text>
<text x="200" y="194.1">Date:</text>
<text x="263" y="194.3">Rev:</text>
<text x="263" y="196.9">Id:</text>
<text x="267.1" y="196.9">1/1</text>
</g>
<g font-size="1.8" fill="#840000">
<text x="35" y="11.9">1</text>
<text x="85" y="11.9">2</text>
<text x="135" y="11.9">3</text>
<text x="185" y="11.9">4</text>
<text x="235" y="11.9">5</text>
<text x="285" y="11.9">6</text>
<text x="192.5" y="20">BUTTON_LED_R</text>
<text x="192.5" y="22.5">BUTTON_LED_G</text>
<text x="192.5" y="25.1">BUTTON_LED_B</text>
<text x="198.2" y="27.6">BUTTON</text>
<text x="10.3" y="35.9">A</text>
<text x="19" y="34">C3_LED_STATUS</text>
<text x="101.8" y="31.4">BUTTON_LED_R_EN</text>
<text x="137.3" y="31.4">BUTTON_LED_G_EN</text>
<text x="172.9" y="31.4">BUTTON_LED_B_EN</text>
<text x="241.1" y="32.7">UART_1_TX</text>
<text x="241.8" y="30.2">UART_1_RX</text>
<text x="285.3" y="35.9">A</text>
<text x="22.4" y="41.6">UART_2_RX</text>
<text x="25.5" y="39.1">BUTTON</text>
<text x="27" y="36.5">GPIO6</text>
<text x="66.2" y="41.6">GPIO4</text>
<text x="253.3" y="36.6">4</text>
<text x="17.3" y="46.7">DOORBELL_RELAY</text>
<text x="23.6" y="44.1">UART_2_TX</text>
<text x="66.2" y="46.7">NEOPIXELS</text>
<text x="66.2" y="44.1">BUTTON_LED_R_EN</text>
<text x="22.4" y="49.2">UART_1_RX</text>
<text x="23.6" y="51.8">UART_1_TX</text>
<text x="66.2" y="49.2">BUTTON_LED_G_EN</text>
<text x="66.2" y="51.8">BUTTON_LED_B_EN</text>
<text x="261.8" y="51.8">GPIO6</text>
<text x="250.7" y="56.8">LD_OUT_JP</text>
<text x="105.2" y="68.3">BUTTON_LED_R</text>
<text x="140.7" y="68.3">BUTTON_LED_G</text>
<text x="176.3" y="68.3">BUTTON_LED_B</text>
<text x="10.3" y="85.9">B</text>
<text x="285.3" y="85.9">B</text>
<text x="109.1" y="94.9">DOORBELL_RELAY</text>
<text x="150.6" y="92.4">NEOPIXELS</text>
<text x="28.2" y="102.6">C3_LED_STATUS</text>
<text x="170.5" y="112.7">GPIO6</text>
<text x="26.9" y="116.5">CAM_LED_STATUS</text>
<text x="170.5" y="115.3">GPIO4</text>
<text x="10.3" y="135.9">C</text>
<text x="285.3" y="135.9">C</text>
<text x="156.7" y="149.5">CAM_LED_STATUS</text>
<text x="84.3" y="159.7">UART_2_RX</text>
<text x="72.5" y="162.2">UART_2_TX</text>
<text x="10.3" y="185.9">D</text>
<text x="285.3" y="185.9">D</text>
<text x="35" y="199.9">1</text>
<text x="85" y="199.9">2</text>
<text x="135" y="199.9">3</text>
<text x="185" y="199.9">4</text>
<text x="235" y="199.9">5</text>
<text x="285" y="199.9">6</text>
</g>
<g font-size="1.8" fill="#0000c2">
<text x="43.5" y="16.6">Microcontroller</text>
<text x="151.1" y="16.6">Doorbell</text>
<text x="160.2" y="16.6">Button</text>
<text x="248.5" y="16.6">Presence</text>
<text x="258.2" y="16.6">Sensor</text>
<text x="52.6" y="76.3">Status</text>
<text x="59.8" y="76.3">LEDs</text>
<text x="140.5" y="76.3">Connectors</text>
<text x="152.3" y="76.3">and</text>
<text x="156.9" y="76.3">terminals</text>
<text x="234.8" y="76.3">Power</text>
<text x="241.6" y="76.3">Capacitors</text>
</g>
<g font-size="1.8" fill="#a90000">
<text x="109" y="17.9" transform="rotate(-90 109 17.9)">3</text>
<text x="120.4" y="17.9" transform="rotate(-90 120.4 17.9)">4</text>
<text x="208.2" y="16.3">1</text>
<text x="208.2" y="18.8">2</text>
<text x="208.2" y="21.3">3</text>
<text x="208.2" y="23.9">4</text>
<text x="109" y="24.2" transform="rotate(-90 109 24.2)">6</text>
<text x="120.4" y="24.2" transform="rotate(-90 120.4 24.2)">5</text>
<text x="208.2" y="26.4">5</text>
<text x="208.2" y="29">6</text>
<text x="253.3" y="29">1</text>
<text x="37.4" y="32.8">5</text>
<text x="37.4" y="35.3">6</text>
<text x="253.3" y="31.5">2</text>
<text x="253.3" y="34">3</text>
<text x="37.4" y="37.8">7</text>
<text x="37.4" y="40.4">8</text>
<text x="60.3" y="40.4">4</text>
<text x="109" y="36.9" transform="rotate(-90 109 36.9)">1</text>
<text x="144.5" y="36.9" transform="rotate(-90 144.5 36.9)">1</text>
<text x="180.1" y="36.9" transform="rotate(-90 180.1 36.9)">4</text>
<text x="253.3" y="39.1">5</text>
<text x="36.8" y="45.5">10</text>
<text x="37.4" y="42.9">9</text>
<text x="60.3" y="45.5">2</text>
<text x="60.3" y="42.9">3</text>
<text x="98.8" y="43.3" transform="rotate(-90 98.8 43.3)">1</text>
<text x="109" y="43.3" transform="rotate(-90 109 43.3)">8</text>
<text x="114.9" y="45.5">3</text>
<text x="121.7" y="42.6" transform="rotate(-90 121.7 42.6)">2</text>
<text x="134.4" y="43.3" transform="rotate(-90 134.4 43.3)">2</text>
<text x="144.5" y="43.3" transform="rotate(-90 144.5 43.3)">8</text>
<text x="150.4" y="45.5">3</text>
<text x="157.2" y="42.6" transform="rotate(-90 157.2 42.6)">2</text>
<text x="169.9" y="43.3" transform="rotate(-90 169.9 43.3)">3</text>
<text x="180.1" y="43.3" transform="rotate(-90 180.1 43.3)">5</text>
<text x="186" y="45.5">3</text>
<text x="192.8" y="42.6" transform="rotate(-90 192.8 42.6)">2</text>
<text x="36.8" y="48">20</text>
<text x="36.8" y="50.5">21</text>
<text x="60.3" y="50.5">0</text>
<text x="60.3" y="48">1</text>
<text x="98.8" y="49.6" transform="rotate(-90 98.8 49.6)">8</text>
<text x="102.2" y="51.8">1</text>
<text x="109" y="49" transform="rotate(-90 109 49)">6</text>
<text x="121.7" y="50.2" transform="rotate(-90 121.7 50.2)">4</text>
<text x="134.4" y="49.6" transform="rotate(-90 134.4 49.6)">7</text>
<text x="137.7" y="51.8">1</text>
<text x="144.5" y="49" transform="rotate(-90 144.5 49)">6</text>
<text x="157.2" y="50.2" transform="rotate(-90 157.2 50.2)">4</text>
<text x="169.9" y="49.6" transform="rotate(-90 169.9 49.6)">6</text>
<text x="173.3" y="51.8">1</text>
<text x="180.1" y="49" transform="rotate(-90 180.1 49)">6</text>
<text x="192.8" y="50.2" transform="rotate(-90 192.8 50.2)">4</text>
<text x="98.8" y="56" transform="rotate(-90 98.8 56)">2</text>
<text x="109" y="56.6" transform="rotate(-90 109 56.6)">5</text>
<text x="134.4" y="56" transform="rotate(-90 134.4 56)">2</text>
<text x="144.5" y="56.6" transform="rotate(-90 144.5 56.6)">5</text>
<text x="169.9" y="56" transform="rotate(-90 169.9 56)">3</text>
<text x="180.1" y="56.6" transform="rotate(-90 180.1 56.6)">5</text>
<text x="98.8" y="62.3" transform="rotate(-90 98.8 62.3)">7</text>
<text x="134.4" y="62.3" transform="rotate(-90 134.4 62.3)">7</text>
<text x="169.9" y="62.3" transform="rotate(-90 169.9 62.3)">6</text>
<text x="128.2" y="88.6">1</text>
<text x="180.3" y="88.6">1</text>
<text x="128.2" y="91.2">2</text>
<text x="128.2" y="93.7">3</text>
<text x="180.3" y="91.2">2</text>
<text x="180.3" y="93.7">3</text>
<text x="128.2" y="101.3">1</text>
<text x="128.2" y="103.9">2</text>
<text x="179" y="106.4">1</text>
<text x="179" y="109">2</text>
<text x="179" y="111.5">3</text>
<text x="179" y="114">4</text>
<text x="73.6" y="158.5">5</text>
<text x="79.9" y="158.5">4</text>
<text x="43.7" y="171.2">1</text>
<text x="43.7" y="173.7">2</text>
</g>
<g font-size="1.8" fill="#006464">
<text x="199.1" y="17.4">GND</text>
<text x="111.8" y="19.9">RN1C</text>
<text x="111.8" y="22.5">10K</text>
<text x="123.2" y="19.9">RN1D</text>
<text x="123.2" y="22.5">10K</text>
<text x="214.6" y="22.5">J1</text>
<text x="47.5" y="25">SM1</text>
<text x="119.9" y="28.8">+5V</text>
<text x="134.6" y="25">GND</text>
<text x="155.4" y="28.8">+5V</text>
<text x="191" y="28.8">+5V</text>
<text x="214.6" y="25">JST SH</text>
<text x="55.1" y="31.3">+5V</text>
<text x="55.1" y="33.9">GND</text>
<text x="68.6" y="33.9">GND</text>
<text x="71.1" y="31.3">+5V</text>
<text x="199.1" y="30.1">GND</text>
<text x="255.8" y="30.1">TXD</text>
<text x="255.8" y="32.6">RXD</text>
<text x="255.8" y="35.2">OUT</text>
<text x="264.2" y="33.9">SM4</text>
<text x="53.3" y="36.4">+3.3V</text>
<text x="68.6" y="36.4">+3V3</text>
<text x="111.8" y="39">RN1A</text>
<text x="111.8" y="41.5">10K</text>
<text x="147.3" y="39">RN2A</text>
<text x="147.3" y="41.5">10K</text>
<text x="182.9" y="39">RN2D</text>
<text x="182.9" y="41.5">10K</text>
<text x="244.8" y="40.2">+5V</text>
<text x="244.8" y="37.7">GND</text>
<text x="255.8" y="37.7">GND</text>
<text x="255.8" y="40.2">VCC</text>
<text x="264.2" y="36.4">HLK-LD2410C-P</text>
<text x="101.6" y="47.9">1K</text>
<text x="101.6" y="45.3">RN3A</text>
<text x="125.7" y="45.3">Q1B</text>
<text x="125.7" y="47.9">G1NP02LLE</text>
<text x="137.2" y="47.9">1K</text>
<text x="137.2" y="45.3">RN3B</text>
<text x="161.3" y="45.3">Q2B</text>
<text x="161.3" y="47.9">G1NP02LLE</text>
<text x="172.7" y="47.9">1K</text>
<text x="172.7" y="45.3">RN3C</text>
<text x="196.9" y="45.3">Q3B</text>
<text x="196.9" y="47.9">G1NP02LLE</text>
<text x="243.5" y="47.9">SolderJumper_2_Open</text>
<text x="252.2" y="45.3">JP1</text>
<text x="113" y="51.7">Q1A</text>
<text x="148.6" y="51.7">Q2A</text>
<text x="184.2" y="51.7">Q3A</text>
<text x="101.6" y="58">RN1B</text>
<text x="113" y="54.2">G1NP02LLE</text>
<text x="137.2" y="58">RN2B</text>
<text x="148.6" y="54.2">G1NP02LLE</text>
<text x="172.7" y="58">RN2C</text>
<text x="184.2" y="54.2">G1NP02LLE</text>
<text x="101.6" y="60.6">10K</text>
<text x="114.3" y="64.4">GND</text>
<text x="137.2" y="60.6">10K</text>
<text x="149.9" y="64.4">GND</text>
<text x="172.7" y="60.6">10K</text>
<text x="185.4" y="64.4">GND</text>
<text x="119.1" y="89.8">+5V</text>
<text x="171.2" y="89.8">+5V</text>
<text x="60.1" y="94.8">LED1</text>
<text x="119.1" y="92.3">GND</text>
<text x="134.6" y="91">J2</text>
<text x="134.6" y="93.6">JST SH</text>
<text x="166.3" y="94.8">1K</text>
<text x="171.2" y="94.8">GND</text>
<text x="186.7" y="91">J4</text>
<text x="186.7" y="93.6">Conn_01x03</text>
<text x="48.2" y="98.7">330R</text>
<text x="49.5" y="96.1">R1</text>
<text x="60.7" y="97.4">LED</text>
<text x="166.3" y="97.4">R3</text>
<text x="213.9" y="96.1">+5V</text>
<text x="71.1" y="102.5">GND</text>
<text x="119.1" y="102.5">+5V</text>
<text x="119.1" y="105">GND</text>
<text x="134.6" y="102.5">J3</text>
<text x="134.6" y="105">Conn_01x02</text>
<text x="169.9" y="107.5">+5V</text>
<text x="218.4" y="107.1">C1</text>
<text x="232.4" y="107.5">C2</text>
<text x="241.3" y="107.5">C3</text>
<text x="250.2" y="107.5">C4</text>
<text x="259.1" y="107.5">C5</text>
<text x="268" y="107.5">C6</text>
<text x="48.2" y="112.6">330R</text>
<text x="49.5" y="110.1">R2</text>
<text x="60.1" y="108.8">LED2</text>
<text x="60.7" y="111.4">LED</text>
<text x="169.9" y="110.1">GND</text>
<text x="185.4" y="110.1">J5</text>
<text x="185.4" y="112.6">JST SH</text>
<text x="218.4" y="109.7">1000uF</text>
<text x="232.4" y="110.1">22u</text>
<text x="241.3" y="110.1">22u</text>
<text x="250.2" y="110.1">22u</text>
<text x="259.1" y="110.1">22u</text>
<text x="268" y="110.1">22u</text>
<text x="71.1" y="116.4">GND</text>
<text x="213.9" y="121.5">GND</text>
<text x="54.1" y="141.8">DFR0299</text>
<text x="56.4" y="139.3">SM2</text>
<text x="135.2" y="141.8">ESP32-CAM</text>
<text x="138.9" y="139.3">SM3</text>
<text x="74.9" y="146.9">+5V</text>
<text x="117.8" y="146.9">+5V</text>
<text x="117.8" y="149.5">GND</text>
<text x="74.8" y="153.3">RN3D</text>
<text x="76.1" y="155.8">1K</text>
<text x="160" y="154.5">GND</text>
<text x="36.3" y="166">Speaker</text>
<text x="38.3" y="163.4">LS1</text>
<text x="74.9" y="179.9">GND</text>
<text x="74.9" y="182.5">GND</text>
<text x="14.5" y="190.1">PWR_FLAG</text>
<text x="31.8" y="190.1">+3V3</text>
<text x="14.5" y="192.6">PWR_FLAG</text>
<text x="14.5" y="195.2">PWR_FLAG</text>
<text x="31.8" y="195.2">GND</text>
<text x="31.8" y="192.6">+5V</text>
</g>
<g font-size="1.4" fill="#840000">
<text x="45.4" y="55.9">Super</text>
<text x="45.4" y="54.3">ESP32-C3</text>
<text x="50.6" y="55.9">Mini</text>
<text x="136.3" y="167.3">ESP32-CAM</text>
</g>
<g font-size="1.4" fill="#006464">
<text x="64.4" y="146.8">VCC</text>
<text x="131.8" y="146.8">+5V</text>
<text x="131.8" y="149.3">GND</text>
<text x="145.8" y="146.8">+3V3</text>
<text x="146.4" y="149.3">IO16</text>
<text x="49.3" y="151.9">BUSY</text>
<text x="62.6" y="151.9">DAC_R</text>
<text x="62.8" y="154.4">DAC_L</text>
<text x="131.8" y="151.9">IO12</text>
<text x="131.8" y="154.4">IO13</text>
<text x="146.8" y="154.4">GND</text>
<text x="147.3" y="151.9">IO0</text>
<text x="49.3" y="156.9">USB+</text>
<text x="49.3" y="159.5">USB-</text>
<text x="65.6" y="159.5">TX</text>
<text x="131.8" y="159.5">IO14</text>
<text x="131.8" y="156.9">IO15</text>
<text x="143.2" y="159.5">IO3/U0R</text>
<text x="144.2" y="156.9">3V3/5V</text>
<text x="49.3" y="164.6">ADKEY1</text>
<text x="49.3" y="167.1">ADKEY2</text>
<text x="64.8" y="167.1">IO1</text>
<text x="65.3" y="162">RX</text>
<text x="131.8" y="162">IO2</text>
<text x="131.8" y="164.6">IO4</text>
<text x="143.5" y="162">IO1/U0T</text>
<text x="144.7" y="164.6">GND/R</text>
<text x="49.3" y="172.2">SPK1</text>
<text x="64.8" y="169.6">IO2</text>
<text x="49.3" y="174.7">SPK2</text>
<text x="64.2" y="179.8">GND</text>
<text x="64.2" y="182.3">GND</text>
</g>
<g font-size="1.4" fill="#a90000">
<text x="69.2" y="145.8">1</text>
<text x="127.2" y="148.3">G0</text>
<text x="127.2" y="145.8">5V</text>
<text x="152.1" y="145.8">3V3</text>
<text x="152.6" y="148.3">16</text>
<text x="45.9" y="156">14</text>
<text x="45.9" y="150.9">16</text>
<text x="69.2" y="150.9">4</text>
<text x="69.2" y="153.4">5</text>
<text x="127.2" y="150.9">12</text>
<text x="127.2" y="153.4">13</text>
<text x="127.2" y="156">15</text>
<text x="152.5" y="156">PO</text>
<text x="152.6" y="153.4">G1</text>
<text x="153.1" y="150.9">0</text>
<text x="45.9" y="158.5">15</text>
<text x="69.2" y="161">2</text>
<text x="69.2" y="158.5">3</text>
<text x="127.2" y="158.5">14</text>
<text x="127.7" y="161">2</text>
<text x="153.1" y="161">1</text>
<text x="153.1" y="158.5">3</text>
<text x="45.9" y="163.6">12</text>
<text x="45.9" y="166.1">13</text>
<text x="69.2" y="166.1">9</text>
<text x="127.7" y="163.6">4</text>
<text x="152.6" y="163.6">G2</text>
<text x="46.4" y="171.2">6</text>
<text x="46.4" y="173.7">8</text>
<text x="68.8" y="168.7">11</text>
<text x="69.2" y="178.8">7</text>
<text x="68.8" y="181.4">10</text>
</g>
<g font-size="1.2" fill="#006464">
<text x="39.9" y="33.7">GPIO5/A5/MISO</text>
<text x="39.9" y="36.2">GPIO6/MOSI</text>
<text x="39.9" y="38.8">GPIO7/SS</text>
<text x="39.9" y="41.3">GPIO8/SDA</text>
<text x="48.8" y="41.3">SCK/A4/GPIO4</text>
<text x="39.9" y="46.4">GPIO10</text>
<text x="39.9" y="43.9">GPIO9/SCL</text>
<text x="52.4" y="46.4">A2/GPIO2</text>
<text x="52.4" y="43.9">A3/GPIO3</text>
<text x="39.9" y="48.9">GPIO20/RX</text>
<text x="39.9" y="51.5">GPIO21/TX</text>
<text x="52.4" y="51.5">A0/GPIO0</text>
<text x="52.4" y="48.9">A1/GPIO1</text>
</g>
<g font-size="1.1" fill="#a90000">
<text x="59.8" y="35.3">3V3</text>
<text x="60.1" y="30.2">5V</text>
<text x="60.4" y="32.8">G</text>
</g>
</svg>
